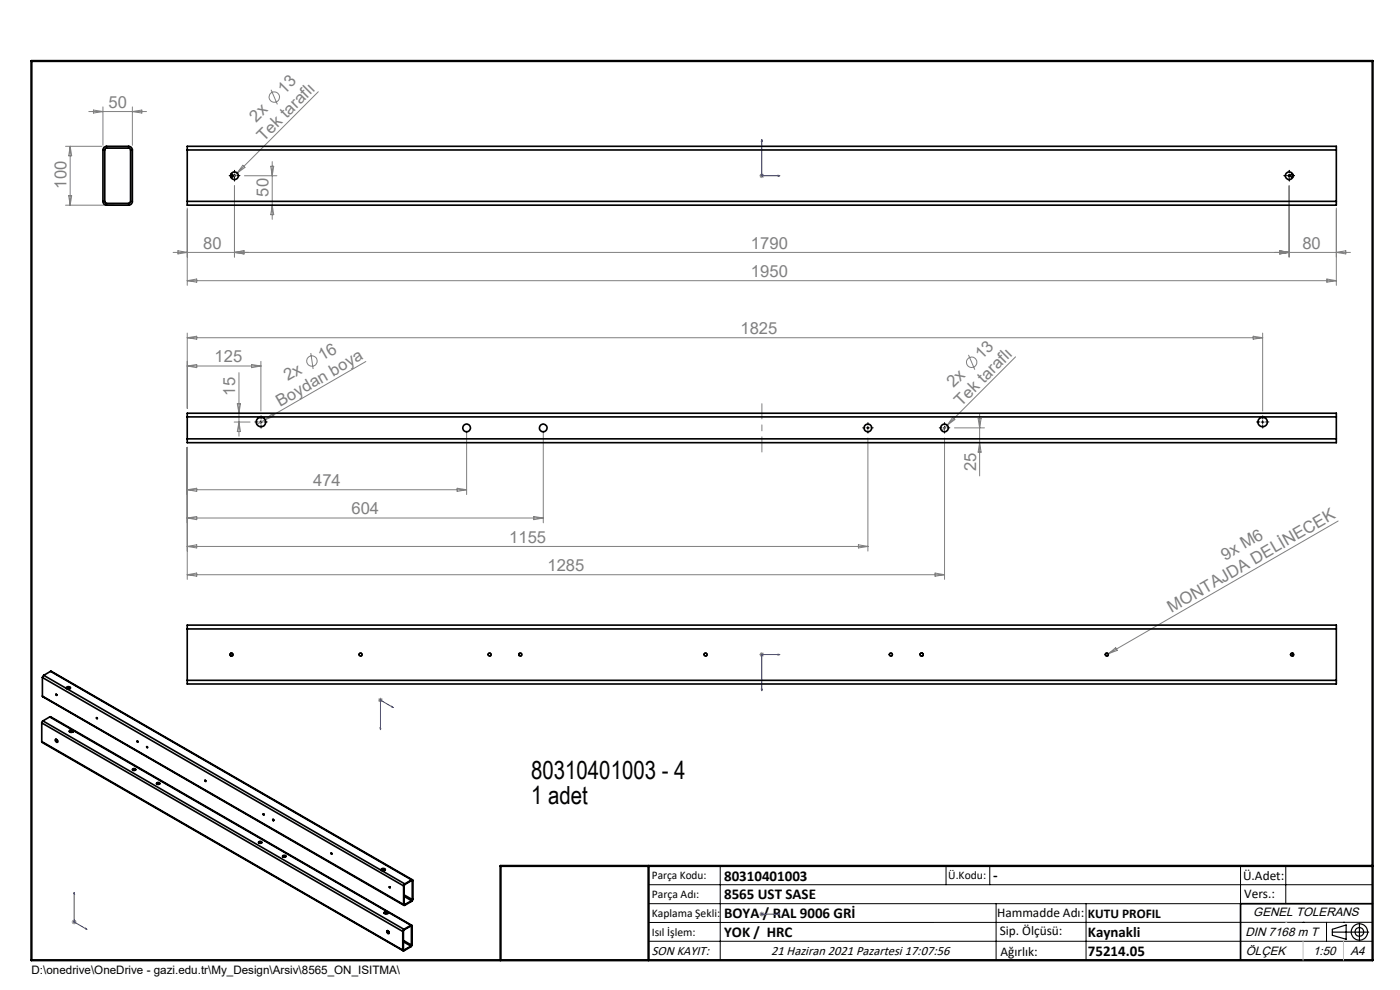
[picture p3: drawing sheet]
<svg xmlns="http://www.w3.org/2000/svg" width="297mm" height="210mm" viewBox="0 0 297 210" stroke-linecap="round" stroke-linejoin="round" font-family="sans-serif">
<g fill="none" stroke="#808080" stroke-width=".21">
<path d="M57.5 19l1.3 3.1M67.5 19.5l-18.3 18.3M13.9 31h7.7M14.9 31v12.5M14.9 31l.3 2h-.6zM18.8 23.7h12.3M19.8 23.3l2 .4-2 .3zM21.8 22.7v8.1M28.1 22.7v8.1M28.1 23.7l2-.4v.7zM49.7 39.4v15.1M51.5 35.1l.5 .4-1.7 1.2z"/>
<path d="M51.9 37.3h6.8M57.4 35.3h.7l-.4 2zM57.7 34.3v12.2M161.1 37.3h1M161.3 36.9l.7 .7M161.6 36.8v1M162 36.9l-.7 .7M273.5 39.4v15.1M13.9 43.5h10.3M14.6 41.5h.6l-.3 2zM36.7 53.5h249.8M37.7 53.2l2 .3-2 .4z"/>
<path d="M39.7 44.1v16.4M39.7 59.5h243.8M39.7 59.5l2-.3v.7zM49.7 53.5l2.1-.3v.7zM57.7 43.5l.4 2h-.7zM271.5 53.2l2 .3-2 .4zM281.5 59.2l2 .3-2 .4zM283.5 44.1v16.4M283.5 53.5l2-.3v.7zM39.7 70.7v15.9M39.7 71.6l2-.3v.7zM39.7 77.6l2-.3v.7z"/>
<path d="M39.7 77.6h15.7M39.7 71.6h228.2M50.7 79v13.5M53.4 77.3l2 .3-2 .4zM55.4 76.7v10.5M65.9 74.9l.5 3.4M77.6 76.7l-21.4 12.3M205.5 75.3l1.3 3.1M215.4 75.7l-15.6 15.7M265.9 71.3l2 .3-2 .4zM267.9 70.7v16.5M39.7 94.9v28"/>
<path d="M49.7 89.5h3.4M50.3 85.6h.7l-.3 2.1zM50.7 89.5l.3 2h-.7zM56.2 89l-1.7 1M56.2 89l1.6-1.3 .3 .6zM99 91.8v13.1M115.3 91.8v19.1M184.1 92.9v24M200.4 92.9v30M202.1 88.5l.5 .5-1.7 1.2zM202.5 90.8h6.3M207.5 88.8h.6l-.3 2z"/>
<path d="M207.8 87.8v13.2M207.8 93.9l.3 2h-.6zM39.7 103.9l2-.3v.6zM39.7 109.9l2-.3v.6zM39.7 115.9l2-.3v.6zM39.7 103.9h59.3M39.7 109.9h75.6M39.7 115.9h144.4M97 103.6l2 .3-2 .3zM113.2 109.6l2.1 .3-2.1 .3zM182.1 115.6l2 .3-2 .3zM283.9 110.5l-48.8 28.2"/>
<path d="M39.7 121.9l2-.3v.6zM39.7 121.9h160.7M161.1 138.8h1M161.3 138.5l.7 .7M161.6 138.4v.9M162 138.5l-.7 .7M198.4 121.6l2 .3-2 .3zM235.1 138.7l-.6 .4M235.1 138.7l1.6-1.3 .3 .6zM80.2 148.5h1M80.4 148.2l.7 .7M80.7 148v1"/>
<path d="M81.1 148.2l-.7 .7M15.2 195.6h1M15.4 195.2l.7 .7M15.7 195.1v1M16.1 195.2l-.7 .7M161.1 193.9h1M161.3 193.6l.7 .7M161.6 193.4v1M162 193.6l-.7 .7"/>
<circle cx="58.2" cy="20.6" r="1.1"/>
<circle cx="66.2" cy="76.6" r="1.11"/>
<circle cx="206.1" cy="76.8" r="1.1"/>
</g>
<g fill="none" stroke="#000" stroke-width=".21">
<path d="M49 36.9a.37 .37 0 0 1 .5 .4 .37 .37 0 0 1-.5 .3M49.4 37.3h.7M49.7 37v.6M273.2 37.3h.6M273.5 37v.6M274 37.6h.2M274.2 36.9h.1M274.2 36.9l-.4 .1v.4M55 89.5h.7M55.4 89.2v.6M183.8 90.8h.6M184.1 90.4v.7"/>
<path d="M200.1 90.8h.6M200.4 90.4v.7M267.5 89.5h.7M267.9 89.2v.6M48.8 139a.38 .38 0 0 1 .3-.5 .38 .38 0 0 1 .4 .4 .38 .38 0 0 1-.5 .3M76.1 139a.38 .38 0 0 1 .4-.5 .38 .38 0 0 1 .4 .4 .38 .38 0 0 1-.5 .3M103.5 139a.38 .38 0 0 1 .4-.5 .38 .38 0 0 1 .4 .4 .38 .38 0 0 1-.5 .3M110 139a.38 .38 0 0 1 .3-.5 .38 .38 0 0 1 .4 .4 .38 .38 0 0 1-.4 .3M149.3 139a.38 .38 0 0 1 .3-.5 .38 .38 0 0 1 .4 .4 .38 .38 0 0 1-.4 .3M188.6 139a.38 .38 0 0 1 .4-.5 .38 .38 0 0 1 .4 .4 .38 .38 0 0 1-.5 .3M195.1 139a.38 .38 0 0 1 .4-.5 .38 .38 0 0 1 .4 .4 .38 .38 0 0 1-.5 .3M195.2 139a.38 .38 0 0 1 .3-.5 .38 .38 0 0 1 .4 .4 .38 .38 0 0 1-.5 .3"/>
<path d="M234.4 139a.38 .38 0 0 1 .4-.5 .38 .38 0 0 1 .4 .4 .38 .38 0 0 1-.5 .3M273.8 139a.38 .38 0 0 1 .3-.5 .38 .38 0 0 1 .4 .4 .38 .38 0 0 1-.5 .3M31.1 158.4l.2 .2zM57.9 173.8l.2 .3zM57.9 173.8h.1l.1 .3zM70.2 181h.2v.2zM137.6 187.7h153.6M137.6 191.7h153.6M137.6 199.7h153.6M152.8 183.7v20M200.7 183.7v4M210 183.7v4"/>
<path d="M211.3 191.7v12M230.4 191.7v12M263.2 183.7v20M272.8 183.7v8M276.4 195.6h.1M281.4 195.6v4.1M285 195.6h.1M291.2 195.6l-153.6 .1"/>
<circle cx="12" cy="147.3" r=".14"/>
<circle cx="20.6" cy="152.3" r=".14"/>
<circle cx="29.2" cy="157.3" r=".15"/>
<circle cx="43.6" cy="165.6" r=".14"/>
<circle cx="55.9" cy="172.7" r=".14"/>
<circle cx="82.7" cy="188.2" r=".14"/>
</g>
<g fill="none" stroke="#000" stroke-width=".25">
<path d="M282.6 197.7h7.8M282.6 197.1l3-.9v3l-3-.8zM288.4 195.8v3.8M106.2 203.7h185"/>
<circle cx="288.4" cy="197.7" r="1.74"/>
<circle cx="288.4" cy="197.7" r=".93"/>
</g>
<g fill="none" stroke="#00f" stroke-width=".21">
<path d="M161.6 29.6l.1 .4h-.2zM161.6 29.6v7.7h3.9M165.1 37.2l.4 .1-.4 .1zM165.1 138.8h.4l-.4 .2zM165.5 138.8h-3.9v7.7M80.6 154.4l.2 .1-.1 .3zM83.1 149.9l.3 .2-.3-.1zM83.4 150.1l-2.7-1.6v6.3M161.5 146.2h.2l-.1 .3zM15.7 189.3l.1 .3h-.1zM15.7 189.3v6.3l2.8 1.6M18.2 196.9l.3 .3-.3-.1z"/>
<path d="M161.5 193.9h.2zM161.6 193.9h.1M161.6 193.9h3.9M165.5 193.9h-.4h.4"/>
</g>
<g fill="none" stroke="#000" stroke-width=".21" stroke-dasharray="15.2 1.3 1.3 1.3">
<path d="M49.1 37.3h-.5M49.8 36.6v-.5M49.8 37.9v.5M50.4 37.3h.5M272.9 37.3h-.5M273.5 36.6v-.5M273.5 37.9v.5M274.1 37.3h.5M54.8 89.5h-.7M55.4 88.9v-.7M55.4 90.1v.7M56 89.5h.7"/>
<path d="M183.5 90.8h-.5M184.1 90.1v-.5M184.1 91.4v.5M184.8 90.8h.5M199.8 90.8h-.5M200.4 90.1v-.5M200.4 91.4v.5M201 90.8h.5M267.3 89.5h-.7M267.9 88.9v-.7M267.9 90.1v.7M268.5 89.5h.7"/>
</g>
<path d="M161.6 85.6v10.3" fill="none" stroke="#808080" stroke-width=".21" stroke-dasharray="15.2 1.3 1.3 1.3" stroke-dashoffset="12"/>
<path d="M291.2 191.7h-28v12" fill="none" stroke="#000" stroke-width=".35"/>
<path d="M6.7 12.9h284.5v190.8h-284.5zM137.6 183.7v20M291.2 183.7h-185v20" fill="none" stroke="#000" stroke-width=".5"/>
<path d="M276.4 199.7v4M285 199.7v4" fill="none" stroke="#c0c0c0" stroke-width=".21"/>
<path d="M272.8 195.6h.1" fill="none" stroke="#c0c0c0" stroke-width=".25"/>
<g fill="#00f">
<path d="M165.1 37.2l.4 .1-.4 .1zM161.6 29.6l.1 .4h-.2z"/>
<path d="M165.1 193.9h.4zM161.5 193.9h.2z"/>
<path d="M165.1 138.8v.2l.4-.2zM161.5 146.2l.1 .3 .1-.3zM18.2 196.9l.3 .3-.3-.1zM15.7 189.3l.1 .3h-.1zM83.1 149.9v.1l.3 .1zM80.6 154.4l.1 .4 .1-.3z"/>
</g>
<g fill="none" stroke="#000" stroke-width=".35">
<path d="M22 31.2l.5-.2h4.8a.78 .78 0 0 1 .8 .8v10.9a.78 .78 0 0 1-.8 .8h-4.7a.73 .73 0 0 1-.8-.8v-11zM22.3 31.5l5-.1 .4 .3v11l-.3 .4h-4.9l-.3-.3zM39.7 31.8v-.8h243.8v.8M39.7 31.8h243.8M39.7 31.8v10.9M49 37a.32 .32 0 0 1 .4 .3 .32 .32 0 0 1-.4 .3M274.2 37a.32 .32 0 0 0-.4 .3 .32 .32 0 0 0 .4 .3M283.5 31.8v10.9M39.7 42.7v.8h243.8v-.8M39.7 42.7h243.8M39.7 88.4v-.7h243.8v.7M39.7 93.1v.8h243.8v-.8"/>
<path d="M39.7 88.4v4.7M39.7 88.4h243.8M39.7 93.1h243.8M283.5 88.4v4.7M39.7 133.4v-.8h243.8v.8M39.7 133.4v10.9M39.7 133.4h243.8M49 138.6v.5M274.2 138.6v.5M283.5 133.4v10.9M8.9 157.3v.2l76.6 44.2M8.9 153.3l76.5 44.3"/>
<path d="M8.9 157.3l76.5 44.2M8.9 153.3v4M9 147.7l76.7 44.3M9 143.7l76.6 44.2M9 147.7l76.6 44.2M9 143.7v4M9.1 152.9l-.2 .4M9.1 152.9l76.6 44.2M9.3 143.3l-.3 .4M9.3 143.3l76.6 44.2M10.5 152.1l.2-.1 76.6 44.3M10.5 152.1l76.7 44.2"/>
<path d="M10.5 152.1l-1.4 .8M10.7 142.4l76.8 44.2M10.7 142.4l76.6 44.2M10.7 142.4l-1.4 .9M11.8 156.8a.33 .33 0 0 1 .4 .2 .33 .33 0 0 1-.2 .4l-.3-.3zM11.9 156.9l.3 .5M11.9 156.9l.3 .2M11.9 147.3l.2 .2zM11.9 156.8v.1M12 147.3l.1 .1M12.1 157.3l.1 .1M14.1 146l.3-.2 .5 .2"/>
<path d="M14.1 145.8l.3-.1h.5a.41 .41 0 0 1-.3 .5 .41 .41 0 0 1-.5-.2zM14.7 155.2l.4-.2 .5 .2M14.7 155a.39 .39 0 0 1 .5-.2 .39 .39 0 0 1 .3 .5h-.7zM20.6 152.3v.1M29.2 157.2v.1M31.1 158.4l.2 .1v.1zM31.3 158.4v.1M39.7 144.3v.8h243.8v-.8M39.7 144.3h243.8M28.1 163.3h.7M28.2 163.1l.2-.1a.28 .28 0 0 1 .4 .1 .28 .28 0 0 1-.1 .4 .28 .28 0 0 1-.4-.1l-.2-.1zM33.2 166.3l.3-.2 .4 .2"/>
<path d="M33.3 166.1l.1-.1a.28 .28 0 0 1 .4 0 .28 .28 0 0 1 0 .4 .28 .28 0 0 1-.4 0l-.2-.1zM43.6 165.6v.1M54.9 178.7l.2-.1 .4 .1M54.9 178.6l.2-.1a.29 .29 0 0 1 .4 0 .29 .29 0 0 1 0 .4 .29 .29 0 0 1-.4 0l-.2-.2zM56 172.7v.1M58 173.8v.3M60 181.7l.2-.1 .4 .1M60 181.5h.1a.27 .27 0 0 1 .4-.1 .27 .27 0 0 1 .1 .4 .27 .27 0 0 1-.4 0l-.2-.1zM70.3 180.9v.3zM70.3 181l.1 .1M80.9 184.5l.3-.1 .5 .1M80.9 184.3l.3-.1a.32 .32 0 0 1 .5 .1 .32 .32 0 0 1-.1 .4 .32 .32 0 0 1-.4 0 .24 .24 0 0 1-.3-.1 .24 .24 0 0 1 0-.3z"/>
<path d="M81.5 193.6a.44 .44 0 0 1 .4-.3 .44 .44 0 0 1 .4 .5l-.5 .1zM81.5 193.7l.4-.2 .4 .2M82.1 197.4a.3 .3 0 0 1 .4 .2 .3 .3 0 0 1-.2 .4l-.2-.3zM82.2 197.5l.2 .4 .2 .1M82.2 197.5l.3 .2M82.2 197.4v.1M82.4 197.9l.1 .1M82.7 188.1l.1 .1M85.4 197.6v3.9M85.6 199.5l1.7 1M85.6 199.8l1.6 .9M85.6 187.9v4"/>
<path d="M85.7 197.1l-.3 .5M85.7 191.8l.2 .1M85.7 189.8l1.8 1M85.7 190.1l1.6 1M85.9 187.5l-.3 .4M87.2 196.3l.2 .1v4.2l-1.8 1.1-.2-.2M87.2 196.4l.1 .1M87.2 196.4l-1.6 1v4.1M87.2 196.3l-1.5 .8M87.3 196.5v4M87.3 186.6l.3 .2v4.1l-.2 .3-1.5 .8-.3-.1M87.3 186.8l.2 .1"/>
<path d="M87.3 186.8l-1.6 1v4M87.3 186.6l-1.4 .9M87.3 191.1l-1.4 .8M87.5 190.8l-.2 .3M87.5 186.9v3.9M85.6 201.5h.1M87.2 200.7l-1.5 .8M87.3 200.5l-.1 .2"/>
<circle cx="49.7" cy="37.3" r=".81"/>
<circle cx="273.5" cy="37.3" r=".82"/>
<circle cx="55.4" cy="89.5" r="1.01"/>
<circle cx="99" cy="90.8" r=".81"/>
<circle cx="115.3" cy="90.8" r=".81"/>
<circle cx="184.1" cy="90.8" r=".81"/>
<circle cx="200.4" cy="90.8" r=".81"/>
<circle cx="267.9" cy="89.5" r=".99"/>
<circle cx="49.1" cy="138.9" r=".31"/>
<circle cx="76.5" cy="138.9" r=".31"/>
<circle cx="103.9" cy="138.9" r=".31"/>
<circle cx="110.4" cy="138.8" r=".31"/>
<circle cx="149.7" cy="138.8" r=".31"/>
<circle cx="189" cy="138.9" r=".31"/>
<circle cx="195.5" cy="138.9" r=".34"/>
<circle cx="234.8" cy="138.8" r=".31"/>
<circle cx="274.1" cy="138.9" r=".31"/>
<circle cx="20.6" cy="152.4" r=".12"/>
<circle cx="29.2" cy="157.3" r=".12"/>
<circle cx="43.6" cy="165.7" r=".12"/>
<circle cx="55.9" cy="172.8" r=".12"/>
<circle cx="57.9" cy="173.9" r=".13"/>
<circle cx="82.7" cy="188.2" r=".1"/>
</g>
<g font-size="5.3">
<text x="112.7" y="165.3">80310401003 - 4</text>
<text x="112.7" y="170.6">1 adet</text>
</g>
<g font-size="3.5" fill="#808080">
<text x="23" y="22.9">50</text>
<text x="60.3" y="20.1" transform="rotate(-45 60.3 20.1)">13</text>
<text x="54.4" y="26.1" transform="rotate(-45 54.4 26.1)">2x</text>
<text x="56" y="30.1" transform="rotate(-45 56 30.1)">Tek taraflı</text>
<text x="14.1" y="40" transform="rotate(-90 14.1 40)">100</text>
<text x="57" y="41.7" transform="rotate(-90 57 41.7)">50</text>
<text x="43.1" y="52.7">80</text>
<text x="159.3" y="52.7">1790</text>
<text x="276.3" y="52.7">80</text>
<text x="159.3" y="58.7">1950</text>
<text x="157.1" y="70.8">1825</text>
<text x="45.5" y="76.8">125</text>
<text x="68.4" y="76.7" transform="rotate(-30 68.4 76.7)">16</text>
<text x="208.3" y="76.4" transform="rotate(-45 208.3 76.4)">13</text>
<text x="49.9" y="83.9" transform="rotate(-90 49.9 83.9)">15</text>
<text x="61" y="80.9" transform="rotate(-30 61 80.9)">2x</text>
<text x="202.3" y="82.4" transform="rotate(-45 202.3 82.4)">2x</text>
<text x="59.5" y="86.4" transform="rotate(-30 59.5 86.4)">Boydan boya</text>
<text x="203.9" y="86.3" transform="rotate(-45 203.9 86.3)">Tek taraflı</text>
<text x="207.1" y="99.9" transform="rotate(-90 207.1 99.9)">25</text>
<text x="66.4" y="103.1">474</text>
<text x="74.6" y="109.1">604</text>
<text x="108" y="115.1">1155</text>
<text x="259.9" y="118.9" transform="rotate(-30 259.9 118.9)">9x M6</text>
<text x="116.1" y="121.1">1285</text>
<text x="248.6" y="130" transform="rotate(-30 248.6 130)">MONTAJDA DELİNECEK</text>
</g>
<g font-size="3.2">
<text x="153.6" y="186.8">80310401003</text>
<text x="153.6" y="190.8">8565 UST SASE</text>
<text x="210.7" y="186.6">-</text>
<text x="153.6" y="194.8">BOYA / RAL 9006 GRİ</text>
<text x="153.6" y="198.8">YOK / HRC</text>
<text x="230.8" y="198.7">Kaynakli</text>
<text x="230.8" y="202.8">75214.05</text>
</g>
<g font-size="2.8">
<text x="263.7" y="186.7">Ü.Adet:</text>
<text x="263.9" y="190.5">Vers.:</text>
<text x="211.5" y="194.5">Hammadde Adı:</text>
<text x="230.8" y="194.7">KUTU PROFIL</text>
<text x="138.3" y="202.6">SON KAYIT:</text>
<text x="163.6" y="202.6">21 Haziran 2021 Pazartesi 17:07:56</text>
<text x="212.1" y="198.4">Sip. Ölçüsü:</text>
<text x="212.2" y="202.7">Ağırlık:</text>
</g>
<g font-size="2.6">
<text x="265.9" y="194.4">GENEL TOLERANS</text>
<text x="264.2" y="198.5">DIN 7168 m T</text>
<text x="264.3" y="202.6">ÖLÇEK</text>
<text x="278.5" y="202.6">1:50</text>
<text x="286.5" y="202.6">A4</text>
</g>
<g font-size="2.5">
<text x="138.3" y="186.4">Parça Kodu:</text>
<text x="138.3" y="190.5">Parça Adı:</text>
<text x="201.2" y="186.5">Ü.Kodu:</text>
<text x="138.3" y="194.5">Kaplama Şekli:</text>
<text x="138.3" y="198.6">Isıl İşlem:</text>
<text x="6.7" y="206.7">D:\onedrive\OneDrive - gazi.edu.tr\My_Design\Arsiv\8565_ON_ISITMA\</text>
</g>
</svg>
